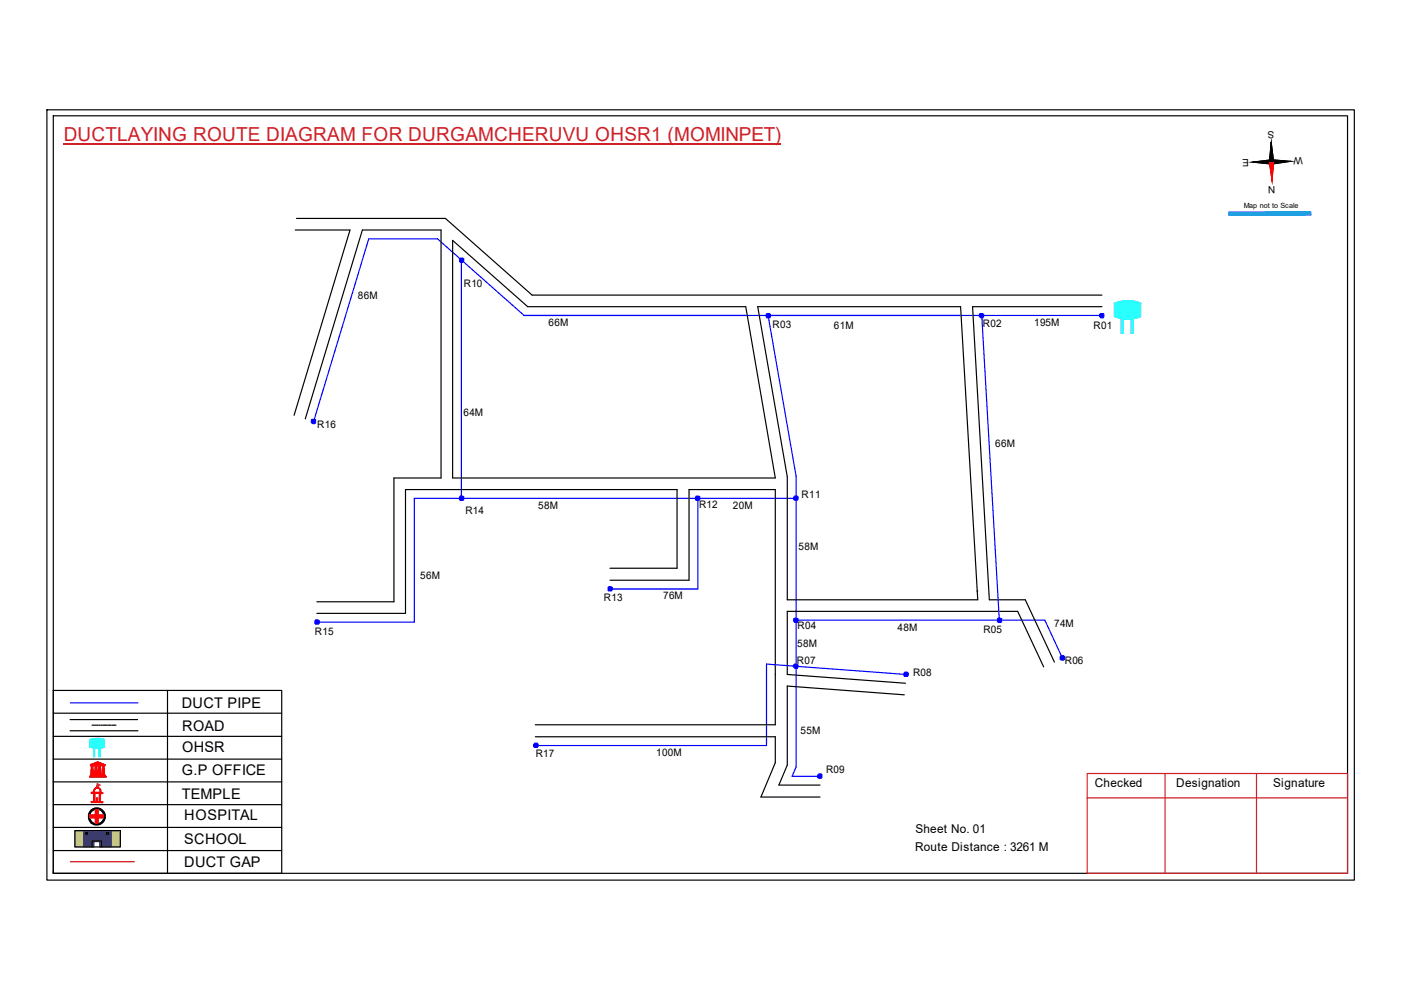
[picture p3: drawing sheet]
<svg xmlns="http://www.w3.org/2000/svg" width="297mm" height="210mm" viewBox="0 0 297 210" stroke-linecap="round" stroke-linejoin="round" font-family="sans-serif">
<path d="M11.3 151.2h48.4M11.3 156.1h48.4M14.9 152.6h14.3M14.9 154.9h14.3M35.5 146.4v38.8M11.3 175.4h48.4M11.3 161h48.4M11.3 165.8h48.4M11.3 170.6h48.4M11.3 180.3h48.4" fill="none" stroke="#000" stroke-width=".25"/>
<path d="M21 158.6h.3v1.8h-.3z" fill-rule="evenodd" fill="#0ffffc"/>
<path d="M21 158.6h.3v1.8h-.3z" fill="none" stroke="#0ffffc" stroke-width=".21"/>
<path d="M19.9 158.6h.2v1.8h-.2z" fill-rule="evenodd" fill="#0ffffc"/>
<path d="M19 156.9l1.6-.4 1.5 .3v1.6l-1.5 .3-1.6-.4zM19.9 158.6h.2v1.8h-.2z" fill="none" stroke="#0ffffc" stroke-width=".21"/>
<path d="M19 156.8a4.2 4.2 0 0 1 3.1 0v1.7a4.5 4.5 0 0 1-3.1-.1z" fill-rule="evenodd" fill="#0ffffc"/>
<path d="M19 156.8a4.2 4.2 0 0 1 3.1 0v1.7a4.5 4.5 0 0 1-3.1-.1z" fill="none" stroke="#0ffffc" stroke-width=".21"/>
<path d="M19 164.6h3.5v.2h-3.5zM19.2 164.3h3.1v.2h-3.1zM19.2 162.1l1.5-.6 1.6 .7zM19.3 162.4l.6-.1-.2 .1 .1 1.7h-.5l.1-1.7zM19.3 164.2h2.8v.1h-2.8zM19.5 162.1l1.2-.5 1.3 .5zM20.1 162.3h.5v1.8h-.5zM20.7 161.7l.2 .1-.2 .3zM20.9 162.3h.5v1.8h-.5zM21.6 162.3l.6 .1h-.1v1.7h-.4l.1-1.7z" fill="none" stroke="#f00" stroke-width=".21"/>
<path d="M21.6 162.3h.5v1.8h-.5z" fill-rule="evenodd" fill="#f00"/>
<path d="M21.6 162.3h.5v1.8h-.5z" fill="none" stroke="#f00" stroke-width=".21"/>
<path d="M20.9 162.3h.5v1.8h-.5z" fill-rule="evenodd" fill="#f00"/>
<path d="M20.9 162.3h.5v1.8h-.5z" fill="none" stroke="#f00" stroke-width=".21"/>
<path d="M20.1 162.3h.5v1.8h-.5z" fill-rule="evenodd" fill="#f00"/>
<path d="M20.1 162.3h.5v1.8h-.5z" fill="none" stroke="#f00" stroke-width=".21"/>
<path d="M19.3 162.3h.5v1.8h-.5z" fill-rule="evenodd" fill="#f00"/>
<path d="M19.3 162.3h.5v1.8h-.5z" fill="none" stroke="#f00" stroke-width=".21"/>
<path d="M20.6 161.7h.4v.4h-.4z" fill-rule="evenodd" fill="#f00"/>
<path d="M19 164.6h3.6v.2h-3.6zM19 164.7h3.6M19.2 164.3h3.1v.2h-3.1zM19.2 164.4h3.1M19.3 164.2h2.8v.1h-2.8zM19.3 164.3h2.8M20.6 161.7h.4v.4h-.4z" fill="none" stroke="#f00" stroke-width=".21"/>
<path d="M19.2 162.1l1-.4a.94 .94 0 0 1 1.1 0l1 .4v.2h-3.1zM19.9 162.1h.7l-.1-.3zM21 161.8l-.1 .3h.7z" fill-rule="evenodd" fill="#f00"/>
<path d="M19.2 162.1l1-.4a.94 .94 0 0 1 1.1 0l1 .4v.2h-3.1zM19.9 162.1l.6-.3 .1 .3zM20.1 168.1h1l-.1 1.9-.9-.1zM20.1 167.2a.73 .73 0 0 1 .9-.2 .73 .73 0 0 1 .4 .9v.2h.4v.1h-.5v1.7l.5 .1v.2l-2.5-.1v-.2h.6v-1.8h-.5v-.1h.5v-.4zM20.1 167.3a.55 .55 0 0 1 1 0l.2 .8-1.4-.1zM20.5 169.2l.1 .6zM20.6 166.5l.1 .5zM21 161.8l.6 .3h-.7z" fill="none" stroke="#f00" stroke-width=".21"/>
<path d="M20.6 166.2l.6 .3-.5 .3z" fill="none" stroke="#e66000" stroke-width=".21"/>
<path d="M20 167.2a.8 .8 0 0 1 1.4 .3v.5l.4 .1v.1l-.5 .1v1.5l.1 .2h.4v.2h-2.5v-.3h.6v-1.7h-.6v-.2h.5zM20.1 167.4l-.2 .6h1.3l-.1-.6-.2-.3h-.5zM20.1 168.3v1.6h.9v-1.7zM20.4 169.2h.3l-.1 .7h-.2z" fill-rule="evenodd" fill="#f00"/>
<path d="M20 167.2a.8 .8 0 0 1 1.4 .3v.5l.4 .1v.1l-.5 .1v1.5l.1 .2h.4v.2h-2.5v-.3h.6v-1.7h-.6v-.2h.5zM20.1 167.4l.3-.3h.5l.2 .3 .1 .6h-1.3zM20.1 168.3l.9-.1v1.7h-.9zM20.4 169.2h.3l-.1 .7h-.2z" fill="none" stroke="#f00" stroke-width=".21"/>
<path d="M20.6 166.5v.5z" fill="#f00"/>
<path d="M20.6 166.5v.5z" fill="none" stroke="#f00" stroke-width=".21"/>
<path d="M20.6 166.5v.5z" fill="#f00"/>
<path d="M20.6 166.5v.5z" fill="none" stroke="#f00" stroke-width=".21"/>
<path d="M20.6 166.5v.5z" fill="#f00"/>
<path d="M20.6 166.5v.5zM20.6 166.5v.5" fill="none" stroke="#f00" stroke-width=".21"/>
<path d="M20.7 166.8l-.1 .2z" fill="#f00"/>
<path d="M20.7 166.8l-.1 .2z" fill="none" stroke="#f00" stroke-width=".21"/>
<path d="M20.7 166.8v.2z" fill="#f00"/>
<path d="M20.7 166.8v.2z" fill="none" stroke="#f00" stroke-width=".21"/>
<path d="M20.6 167h.1z" fill="#f00"/>
<path d="M20.6 167h.1z" fill="none" stroke="#f00" stroke-width=".21"/>
<path d="M20.6 167h.1z" fill="#f00"/>
<path d="M20.6 167h.1z" fill="none" stroke="#f00" stroke-width=".21"/>
<path d="M20.6 166.2l.6 .3-.6 .3z" fill-rule="evenodd" fill="#e66000"/>
<path d="M20.6 166.2l.6 .3-.6 .3z" fill="none" stroke="#e66000" stroke-width=".21"/>
<path d="M11.3 146.4h48.4v38.8h-48.4zM19.5 153.8h.4M20 153.8h.3M20.4 153.8h.4M21 153.8h.2M21.4 153.8h.3M21.9 153.8h.3M22.3 153.8h.3M22.8 153.8h.4M23.2 153.8h.4M23.7 153.8h.4M24.2 153.8h.4" fill="none" stroke="#000" stroke-width=".25"/>
<path d="M14.9 149h14.3" fill="none" stroke="#00f" stroke-width=".25"/>
<g fill="none" stroke="#000" stroke-width=".21">
<circle cx="20.5" cy="173.1" r="1.8"/>
<circle cx="20.5" cy="173.1" r="1.54"/>
<circle cx="20.5" cy="173.1" r="1.78"/>
<circle cx="20.5" cy="173.1" r="1.59"/>
</g>
<path d="M18.7 173.1a1.8 1.8 0 0 1 3.6 0 1.8 1.8 0 0 1-3.6 0zM19 173.1a1.54 1.54 0 0 0 3 0 1.54 1.54 0 0 0-3 0z" fill-rule="evenodd" fill="#000"/>
<path d="M19.1 172.8h1.2v-1.1h.5v1.1h1.1v.6h-1.1v1.1h-.5v-1.1h-1.2z" fill="none" stroke="#f00" stroke-width=".25"/>
<path d="M19.1 172.8h1.1v-1.1h.6v1.1h1.1v.6h-1.1v1.1h-.6v-1.1h-1.1z" fill-rule="evenodd" fill="#f00"/>
<path d="M19.1 172.8h1.1v-1.1h.6v1.1h1.1v.6h-1.1v1.1h-.6v-1.1h-1.1z" fill="none" stroke="#f00" stroke-width=".21"/>
<path d="M14.9 182.7h13.6" fill="none" stroke="#f00" stroke-width=".25"/>
<path d="M15.9 176.1h1.9v3.5h-1.9zM23.6 176.1h1.9v3.5h-1.9z" fill-rule="evenodd" fill="#c8c92d"/>
<path d="M15.9 176.1h1.9v3.5h-1.9zM23.6 176.1h1.9v3.5h-1.9z" fill="none" stroke="#c8c92d" stroke-width=".21"/>
<path d="M17.7 176.1h5.9v3.5h-2.5v-1.1h-1.2v1.1h-2.2zM18.2 176.5v.4h.3v-.4zM22.6 176.5v.4h.4v-.4z" fill-rule="evenodd" fill="#293189"/>
<path d="M17.7 176.1h5.9v3.5h-2.5v-1.1h-1.2v1.1h-2.2zM18.2 176.5h.3v.4h-.3zM22.6 176.5h.4v.4h-.4z" fill="none" stroke="#293189" stroke-width=".21"/>
<path d="M9.9 23.3h277.2v163.3h-277.2zM11.3 24.6h274.4v160.6h-274.4zM269.5 30.2l.2 8.2M15.9 176.1h9.6v3.5h-9.6zM18.2 176.5h.4v.4h-.4zM19.5 179.6v-1.3h2v1.3M22.6 176.5h.5v.4h-.5zM11.3 184.8v.4" fill="none" stroke="#000" stroke-width=".25"/>
<path d="M13.5 30.4h152.1M230.5 164h55.2v21.2h-55.2zM230.5 169.2h55.2M247 164v21.2M266.4 164v21.2" fill="none" stroke="#cd2027" stroke-width=".25"/>
<path d="M269.6 33.9l4.1 .3-4.1 .6zM265.6 34.4l4-.5v.9z" fill="#000"/>
<path d="M265.6 34.4l4-.5v.9zM269.6 33.9l4.1 .3-4.1 .6z" fill="none" stroke="#000" stroke-width=".21"/>
<path d="M269.1 34.3h.9l-.3 4.1z" fill="#f00"/>
<path d="M269.1 34.3h.9l-.3 4.1z" fill="none" stroke="#f00" stroke-width=".21"/>
<path d="M269.6 33.9l4.1 .3-4.1 .6zM265.6 34.4l4-.5v.9zM269.5 30.2l.5 4.1h-.9z" fill="#000"/>
<path d="M265.6 34.4l4-.5v.9zM269.5 30.2l.5 4.1h-.9zM269.6 33.9l4.1 .3-4.1 .6z" fill="none" stroke="#000" stroke-width=".21"/>
<path d="M269.5 30.2l.2 8.2" fill="none" stroke="#000" stroke-width=".25"/>
<path d="M269.1 34.3h.9l-.3 4.1z" fill="#f00"/>
<path d="M269.1 34.3h.9l-.3 4.1z" fill="none" stroke="#f00" stroke-width=".21"/>
<path d="M269.5 30.2l.5 4.1h-.9z" fill="#000"/>
<path d="M269.5 30.2l.5 4.1h-.9z" fill="none" stroke="#000" stroke-width=".21"/>
<path d="M269.6 34.3l.1 4.1" fill="none" stroke="#f00" stroke-width=".25"/>
<path d="M269.5 30.2l.1 4.1" fill="none" stroke="#000" stroke-width=".25"/>
<path d="M260.6 45h17.2v.6h-17.2z" fill-rule="evenodd" fill="#0093dd"/>
<path d="M260.6 45h17.2v.6h-17.2z" fill="none" stroke="#0093dd" stroke-width=".21"/>
<path d="M260.6 45h17.3v.6h-17.3z" fill="none" stroke="#0093dd" stroke-width=".25"/>
<path d="M62.6 48.8h11.6l-11.8 39.3M62.9 46.3h31.5l18.4 16.3h120.8M96 51l15.9 14h46.2l6.3 36.3h-68.4zM160.7 65h43l3.6 62.2h-40.4v-26.1zM233.6 65h-27.4l3.6 62.2h7.6l6.2 13.2M64.7 88.8l12.1-40h16.7v52.5h-10v26.3h-16.3M129.3 120.5h14.2v-16.7h-57.5v26.2h-18.8M129.3 123h16.8v-19.2h18.3v49.9h-50.9M207.1 125.3h.2M113.5 156.2h50.9v5.5l-3.1 7.3h12.6M191.7 147.3l-24.8-1.8v16.7l-1.8 4.3h8.8M221.3 141.4l-5.5-11.8h-48.9v13.4l25.1 1.9" fill="none" stroke="#000" stroke-width=".25"/>
<path d="M97.8 55.1v50.6M162.9 66.9l5.9 34v61.7l-.9 2h6M208.1 66.9l3.8 64.6M233.6 66.9h-122.5l-18.4-16.3h-14.5l-11.7 38.7M148 105.7v19.2h-18.7M168.8 105.7h-81v26.2h-20.6M168.8 131.5h52.7l3.8 8M192.1 143l-29.6-2.2v17.3h-49" fill="none" stroke="#00f" stroke-width=".25"/>
<path d="M66.2 88.9l.7 .1v.6l-.1 .2h-.6l-.2-.2v-.5z" fill-rule="evenodd" fill="#00f"/>
<path d="M66.2 88.9l.7 .1v.6l-.1 .2h-.6l-.2-.2v-.5z" fill="none" stroke="#00f" stroke-width=".21"/>
<path d="M97.6 54.7h.5l.2 .2v.5l-.1 .2h-.6l-.2-.2v-.5z" fill-rule="evenodd" fill="#00f"/>
<path d="M97.6 54.7h.5l.2 .2v.5l-.1 .2h-.6l-.2-.2v-.5z" fill="none" stroke="#00f" stroke-width=".21"/>
<path d="M66.9 131.4h.5l.3 .2v.6l-.2 .1h-.6l-.1-.1v-.5z" fill-rule="evenodd" fill="#00f"/>
<path d="M66.9 131.4h.5l.3 .2v.6l-.2 .1h-.6l-.1-.1v-.5z" fill="none" stroke="#00f" stroke-width=".21"/>
<path d="M97.6 105.2h.5l.2 .1v.6l-.1 .2h-.6l-.2-.2v-.5z" fill-rule="evenodd" fill="#00f"/>
<path d="M97.6 105.2h.5l.2 .1v.6l-.1 .2h-.6l-.2-.2v-.5z" fill="none" stroke="#00f" stroke-width=".21"/>
<path d="M129.1 124.4h.5l.2 .1v.6l-.1 .2h-.6l-.2-.2v-.6z" fill-rule="evenodd" fill="#00f"/>
<path d="M129.1 124.4h.5l.2 .1v.6l-.1 .2h-.6l-.2-.2v-.6z" fill="none" stroke="#00f" stroke-width=".21"/>
<path d="M147.6 105.2h.5l.3 .1v.6l-.2 .2h-.6l-.2-.2v-.5z" fill-rule="evenodd" fill="#00f"/>
<path d="M147.6 105.2h.5l.3 .1v.6l-.2 .2h-.6l-.2-.2v-.5z" fill="none" stroke="#00f" stroke-width=".21"/>
<path d="M168.4 105.2h.5l.3 .1v.6l-.2 .2h-.5l-.2-.2v-.5z" fill-rule="evenodd" fill="#00f"/>
<path d="M168.4 105.2h.5l.3 .1v.6l-.2 .2h-.5l-.2-.2v-.5z" fill="none" stroke="#00f" stroke-width=".21"/>
<path d="M168.4 131.1h.8v.6l-.2 .3h-.5l-.2-.3v-.5z" fill-rule="evenodd" fill="#00f"/>
<path d="M168.4 131.1h.8v.6l-.2 .3h-.5l-.2-.3v-.5z" fill="none" stroke="#00f" stroke-width=".21"/>
<path d="M211.6 131.1h.8v.6l-.2 .3h-.6l-.1-.3v-.5z" fill-rule="evenodd" fill="#00f"/>
<path d="M211.6 131.1h.8v.6l-.2 .3h-.6l-.1-.3v-.5z" fill="none" stroke="#00f" stroke-width=".21"/>
<path d="M224.7 139.3l.3-.3h.5l.2 .2v.6l-.2 .2h-.5l-.3-.2z" fill-rule="evenodd" fill="#00f"/>
<path d="M224.7 139.3l.3-.3h.5l.2 .2v.6l-.2 .2h-.5l-.3-.2z" fill="none" stroke="#00f" stroke-width=".21"/>
<path d="M191.8 142.5h.5l.3 .2v.5l-.2 .2h-.6l-.2-.1v-.6z" fill-rule="evenodd" fill="#00f"/>
<path d="M191.8 142.5h.5l.3 .2v.5l-.2 .2h-.6l-.2-.1v-.6z" fill="none" stroke="#00f" stroke-width=".21"/>
<path d="M168.4 140.8h.5l.3 .2v.5l-.2 .2h-.5l-.2-.2v-.5z" fill-rule="evenodd" fill="#00f"/>
<path d="M168.4 140.8h.5l.3 .2v.5l-.2 .2h-.5l-.2-.2v-.5z" fill="none" stroke="#00f" stroke-width=".21"/>
<path d="M173.6 164.1h.5l.2 .2v.5l-.2 .2h-.5l-.2-.2v-.5z" fill-rule="evenodd" fill="#00f"/>
<path d="M173.6 164.1h.5l.2 .2v.5l-.2 .2h-.5l-.2-.2v-.5z" fill="none" stroke="#00f" stroke-width=".21"/>
<path d="M162.4 66.6l.2-.1h.5l.3 .1v.5l-.2 .3h-.6l-.2-.3z" fill-rule="evenodd" fill="#00f"/>
<path d="M162.4 66.6l.2-.1h.5l.3 .1v.5l-.2 .3h-.6l-.2-.3z" fill="none" stroke="#00f" stroke-width=".21"/>
<path d="M207.8 66.5h.5l.3 .1v.5l-.2 .3h-.5l-.3-.3v-.5z" fill-rule="evenodd" fill="#00f"/>
<path d="M207.8 66.5h.5l.3 .1v.5l-.2 .3h-.5l-.3-.3v-.5z" fill="none" stroke="#00f" stroke-width=".21"/>
<path d="M233.1 66.6l.3-.1h.5l.2 .1v.5l-.2 .3h-.5l-.3-.3z" fill-rule="evenodd" fill="#00f"/>
<path d="M233.1 66.6l.3-.1h.5l.2 .1v.5l-.2 .3h-.5l-.3-.3z" fill="none" stroke="#00f" stroke-width=".21"/>
<path d="M113.4 157.6h.5l.2 .1v.5l-.2 .3h-.5l-.2-.2v-.5z" fill-rule="evenodd" fill="#00f"/>
<path d="M113.4 157.6h.5l.2 .1v.5l-.2 .3h-.5l-.2-.2v-.5z" fill="none" stroke="#00f" stroke-width=".21"/>
<path d="M239.8 67.4h.5v3.3h-.5z" fill-rule="evenodd" fill="#0ffffc"/>
<path d="M239.8 67.4h.5v3.3h-.5z" fill="none" stroke="#0ffffc" stroke-width=".21"/>
<path d="M237.7 67.4h.5v3.3h-.5z" fill-rule="evenodd" fill="#0ffffc"/>
<path d="M236.3 64.3a7.5 7.5 0 0 1 5.5 0v2.8a7.1 7.1 0 0 1-5.5 0zM237.7 67.4h.5v3.3h-.5z" fill="none" stroke="#0ffffc" stroke-width=".21"/>
<path d="M236.3 64.3a7.3 7.3 0 0 1 5.5 0v2.8a3 3 0 0 1-1.9 .5 8 8 0 0 1-3.6-.5z" fill-rule="evenodd" fill="#0ffffc"/>
<path d="M236.3 64.3a7.3 7.3 0 0 1 5.5 0v2.8a3 3 0 0 1-1.9 .5 8 8 0 0 1-3.6-.5z" fill="none" stroke="#0ffffc" stroke-width=".21"/>
<text font-size="4.1" fill="#cd2027" x="13.5" y="29.9">DUCTLAYING ROUTE DIAGRAM FOR DURGAMCHERUVU OHSR1 (MOMINPET)</text>
<g font-size="3.1">
<text x="38.6" y="150">DUCT PIPE</text>
<text x="38.6" y="154.9">ROAD</text>
<text x="38.6" y="159.5">OHSR</text>
<text x="38.6" y="164.3">G.P OFFICE</text>
<text x="38.6" y="169.3">TEMPLE</text>
<text x="39.1" y="173.9">HOSPITAL</text>
<text x="39.1" y="179">SCHOOL</text>
<text x="39.1" y="183.8">DUCT GAP</text>
</g>
<g font-size="2.6">
<text x="232.1" y="167">Checked</text>
<text x="249.4" y="167">Designation</text>
<text x="270" y="167">Signature</text>
<text x="194.1" y="176.6">Sheet No. 01</text>
<text x="194" y="180.3">Route Distance : 3261 M</text>
</g>
<g font-size="2.2">
<text x="75.9" y="63.4">86M</text>
<text x="98.3" y="60.8">R10</text>
<text x="116.3" y="69.1">66M</text>
<text x="163.8" y="69.5">R03</text>
<text x="176.8" y="69.9">61M</text>
<text x="208.4" y="69.4">R02</text>
<text x="219.2" y="69.1">195M</text>
<text x="231.9" y="69.7">R01</text>
<text x="98.3" y="88.2">64M</text>
<text x="67.3" y="90.8">R16</text>
<text x="211" y="94.7">66M</text>
<text x="114.1" y="108">58M</text>
<text x="148.2" y="107.8">R12</text>
<text x="155.4" y="108">20M</text>
<text x="170" y="105.6">R11</text>
<text x="98.7" y="109.1">R14</text>
<text x="169.3" y="116.7">58M</text>
<text x="89.1" y="122.8">56M</text>
<text x="128.1" y="127.4">R13</text>
<text x="140.6" y="127.1">76M</text>
<text x="66.8" y="134.5">R15</text>
<text x="169" y="137.2">58M</text>
<text x="169.1" y="133.3">R04</text>
<text x="190.3" y="133.8">48M</text>
<text x="208.5" y="134.3">R05</text>
<text x="223.5" y="132.9">74M</text>
<text x="168.9" y="140.7">R07</text>
<text x="193.6" y="143.3">R08</text>
<text x="225.8" y="140.9">R06</text>
<text x="169.7" y="155.5">55M</text>
<text x="113.6" y="160.4">R17</text>
<text x="139.1" y="160.3">100M</text>
<text x="175.1" y="163.8">R09</text>
</g>
<g font-size="2.1">
<text x="270.1" y="27.8" transform="rotate(179 270.1 27.8)">S</text>
<text x="264.8" y="33.6" transform="rotate(179 264.8 33.6)">E</text>
<text x="276.2" y="33.4" transform="rotate(179 276.2 33.4)">W</text>
<text x="270.4" y="39.4" transform="rotate(179 270.4 39.4)">N</text>
</g>
<text font-size="1.5" x="263.7" y="44.2">Map not to Scale</text>
</svg>
